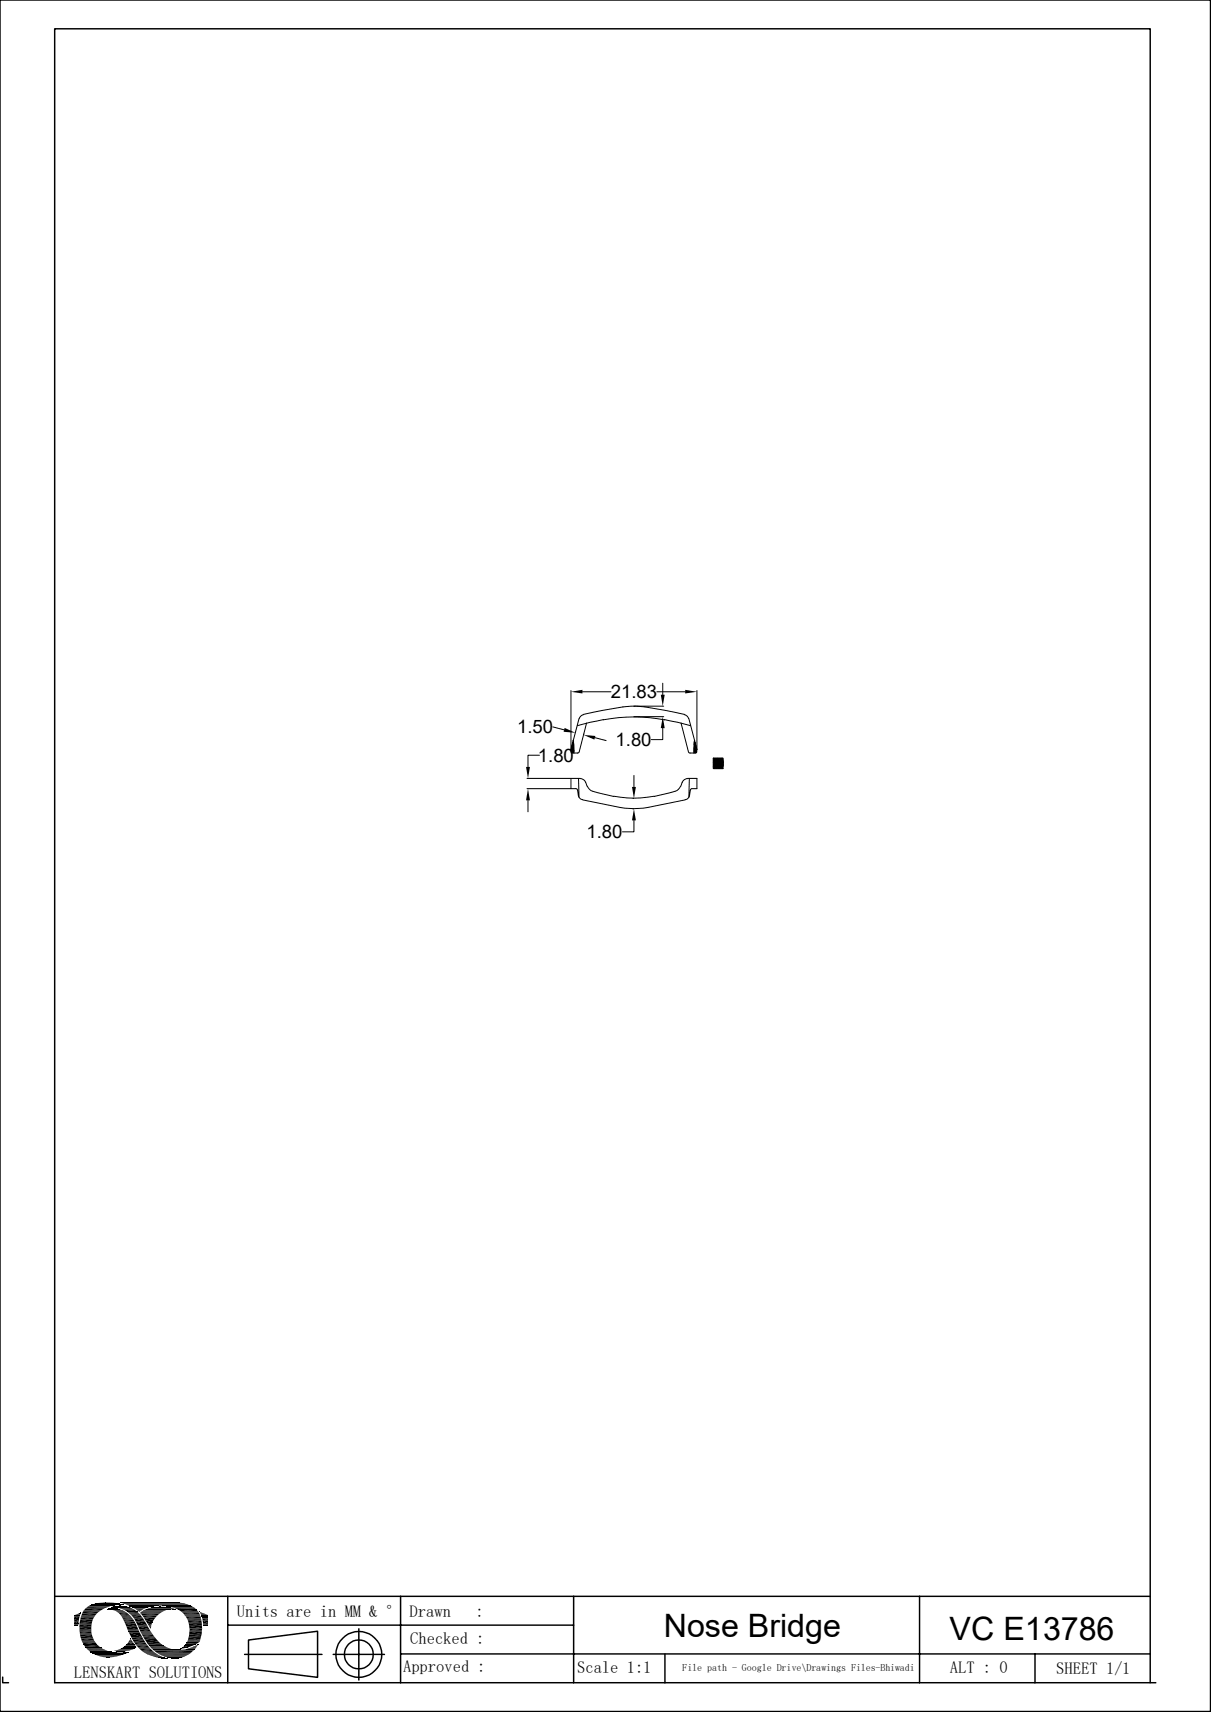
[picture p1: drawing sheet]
<svg xmlns="http://www.w3.org/2000/svg" width="210mm" height="297mm" viewBox="0 0 210 297" stroke-linecap="round" stroke-linejoin="round" font-family="sans-serif">
<g fill="none" stroke="#000" stroke-width=".17">
<path d="M99 119.8v10.2M114.9 118.5v2M120.9 119.8v10.2M91.4 136.8h8.5l.3 .3a1.86 1.86 0 0 0 .3 1.4l.5 .2M91.4 135h9.2M91.6 138.9v1.9M93.6 131h-2v2.1M95.9 126.1l1.9 .5M99 135v1.8M99.4 128.4l.1 2.2M99.4 128.5h.1M99.5 128.7l-.2 .1"/>
<path d="M99.5 128.9l-.3 .2M99.5 129.1l-.3 .3M99.5 129.3l-.4 .5M99.5 129.5l-.5 .5M99.5 129.8l-.5 .5M99.5 130l-.4 .5M99.6 130.2l-.5 .4M99.6 130.4l-.3 .2M99.8 127h.1M100.3 135l.1 3.3M100.4 124.7l-1.4 5.3 .1 .5 .1 .1M100.5 130.4l-.3 .2h-1"/>
<path d="M100.6 135.1l.6 .2 .4 .4M101 120h5M101.1 124l3.5-.8a21 21 0 0 1 6.3-.6l4.4 .6 3.4 .8M101.2 124a.98 .98 0 0 0-.7 .7M101.3 127.3l-.1 .1M101.6 135.7l.2 .7M101.7 125.4l-1.2 5M101.9 136.4a1.98 1.98 0 0 0 1.8 1.1l2.7 .7M103.2 128l1.9 .5M104.6 124.9a28.3 28.3 0 0 1 10.7 0M104.6 124.8l-4.5 1.1M106.4 138.1a18.4 18.4 0 0 0 7.1 0"/>
<path d="M109.8 138.5h.1M109.9 134.5v2M110 122.5h5.1M110 124.3h5.1M113.9 120h4.9M114.9 126.3v2h-2M115.2 124.8l4.6 1.1M118 136.4a1.98 1.98 0 0 1-1.8 1.1l-2.7 .7M118.1 125.4l1.3 5M118.3 135.7l-.2 .7M118.7 124a.98 .98 0 0 1 .7 .7M118.8 138.8l-6.4 1.3-2.5 .2-2.4-.2-6.5-1.3"/>
<path d="M119.3 135h1.6v1.8h-1l-.2 .3a1.86 1.86 0 0 1-.4 1.4l-.5 .2M119.3 135.1l-.6 .2-.4 .4M119.4 130.4l.2 .2h1M119.5 124.7l1.4 5.3-.1 .5-.2 .1M119.5 135v3.3M120.3 130.4l.3 .2M120.3 130.2l.4 .4M120.3 130l.5 .5M120.3 129.8l.5 .5M120.4 129.5l.5 .5M120.4 129.3l.4 .5M120.4 129.1l.3 .3"/>
<path d="M120.4 128.9l.2 .2M120.4 129.1v1.5M120.4 128.7l.1 .1M120.4 128.5h.1M120.4 128.4v.7M123.8 131.5l-.1 .1M124 131.5l-.3 .4M124.2 131.5l-.5 .6M124.5 131.5l-.8 .8M124.7 131.5l-1 1M124.9 131.5l-1.2 1.3M125.1 131.5l-1.4 1.5"/>
<path d="M125.3 131.5l-1.6 1.7M125.3 131.6l.1 1.7M125.4 131.5h-1.7v1.8h1.7M125.4 131.7l-1.6 1.7M125.4 131.9l-1.4 1.5M125.4 133l-.3 .4M125.5 132.1l-1.3 1.3M125.5 132.3l-1 1.1M125.5 132.5l-.8 .9M125.5 132.8l-.6 .6M109.8 140.3h.1M109.9 142.3v2h-2"/>
<path d="M14.3 279.9h2.5M14.5 279.4h3M14.9 279h3.4M15.2 278.7h3.9M15.4 278.6h4.1M15.5 278.5h4.2M15.9 278.4h5.5M15.9 278.4h5.4M16 278.3h5.2M16.2 278.3h4.8M16.4 278.2h4.3M16.6 278.2h3.9"/>
<path d="M17 278.1h3.1M17.1 278.1h2.9M18.5 279.2h2.2M18.7 279.2h2.1M19.3 278.8h3.1M19.3 278.8h3M19.3 278.8h3.2M19.4 278.7h2.7M19.7 278.7h2.2M20.1 278.5h-4.5M20.1 278.9h2.7M20.8 279h2"/>
<path d="M20.8 279.1h2.4M20.9 278h9.8M20.9 278h10.3M20.9 278.1h10.6M21.1 278.1h10.9M21.1 278.4h-5.4M21.4 278.2h10.8M21.5 278.3h10.9M21.8 278.3h10.7M21.8 278.4h10.9M22 278.4h10.9M22.1 278.5h11"/>
<path d="M22.4 278.6h10.7M22.4 278.6h5M22.5 278.6h4.4M22.5 278.7h4.2M22.8 278.8h3.2M23 278.9h2.6M23.2 279h2.2M24.3 279.8h3.7M24.3 279.8h3.6M24.3 279.9h3.5M24.4 279.7h3.8M24.6 279.6h3.6"/>
<path d="M24.6 279.5h4M24.8 279.4h3.9M24.9 279.3h4.2M25.2 279.2h4.2M25.5 279.1h4.8M25.7 278.8l-2.8 .1M25.7 279h4.4M25.8 279h4.2M26.1 278.9h3.6M26.3 278.9h3.2M26.6 278.8h2.6M26.8 278.8h2.2"/>
<path d="M28.2 278.6h5M28.9 278.6h4.3M28.9 278.7h4.5M29.6 278.8h4M29.9 278.9h3.8M30.2 279h3.7M30.4 279.2h-5.1M30.6 279.1h3.4M30.7 279.2h3.4M31.4 279.7h3.1M31.6 279.8h2.9M13.8 282.3h2"/>
<path d="M13.8 282.8h2M13.8 283h2M13.8 283.1h2M13.8 283.5h2.1M13.9 281h2.2M14 280.5h2.4M14 284.2h2.2M14.2 284.7h2.2M14.5 285.3h2.3M14.9 285.8h2.6M14.9 285.9h2.7M14.9 285.9h2.8"/>
<path d="M15 286h2.8M15.1 286.1h3M15.2 286.3h3.3M15.4 286.4h3.1M15.5 286.4h3.5M15.6 286.6h3.8M15.7 286.6h3.7M15.7 286.6h4.2M15.8 286.7h4.4M15.8 286.7h5.3M15.9 286.8h6.2M16.1 286.9h5.8"/>
<path d="M16.1 286.9h5.7M16.2 287h5.5M16.4 287h5.1M16.5 287.1h4.8M16.6 287.1h4.5M16.9 287.3h4M17.2 287.3h3.2M17.4 287.4h2.9M19.8 286.4h2.7M19.8 286.4h2.4M20 286.3h2.6M20.2 286.2h2.7"/>
<path d="M20.6 286.2h2.5M20.7 286.1h2.6M21 286h2.4M21 285.9h2.6M21.4 285.7h2.2M21.5 285.7h2.1M21.5 285.6h2.1M23.6 285.8h-2.3M24.6 280.2h2.7M24.9 280.6h2.1M25 286.8h2.1M25.6 287.1h2"/>
<path d="M25.6 285.2h2.4M25.9 285.5h2.5M25.9 285.6h2.7M26 285.7h2.8M26.1 285.8h3M26.2 285.9h3.1M26.3 286h3.3M26.4 286.1h3.4M26.4 286.1h3.7M26.5 286.2h4.1M26.5 286.2h4.7M26.6 286.3h7.1"/>
<path d="M26.6 286.3h7M27.1 286.7h6.1M27.3 286.9h5.7M27.5 286.9h5.4M27.5 287h5.4M27.7 287.1h5M28 287.2h4.4M28.3 287.3h3.9M28.5 287.5h3.5M29 287.5h2.6M29.1 287.6h2.5M31.2 286.2h2.5"/>
<path d="M31.9 280.1h2.7M32 280.2h2.7M32 280.3h2.7M32.1 280.4h2.7M32.2 280.4h2.6M32.2 280.5h2.6M32.4 280.9h2.5M32.4 284.8h2.2M32.4 284.9h2.2M32.4 284.9h2.1M32.4 285h2.1M32.5 284.7h2.2"/>
<path d="M32.6 284.6h2.1M32.6 284.7h2.1M32.6 284.5h2.1M32.7 281.5h2.3M32.7 283.9h2.2M32.9 282.5h2.2"/>
</g>
<g fill="#000">
<path d="M99 120l2-.3v.6zM118.8 119.7l2.1 .3-2.1 .3zM91.6 136.8l.3 2.1h-.7zM91.2 133.1h.7l-.3 1.9zM97.9 126.3l1.9 .8-2.1-.1zM101.2 127.5l2.1 .2-.2 .6zM109.6 136.5h.7l-.4 2zM114.6 120.5h.7l-.4 2zM114.9 124.3l.4 2h-.7zM109.9 140.3l.4 2h-.7zM13.4 280l.4-.1 .1 .1zM13.8 279.9h.2l-.1 .1z"/>
<path d="M13.8 279.9h.2zM17.8 278h1.6zM18.2 278h1.2zM18.6 279.1h2zM18.7 279.1h1.9zM18.8 279.1h1.7zM18.8 279.1h1.6zM18.9 279.1h1.5zM19 279.1h1zM18.9 279.1h1.2zM19 279.1h1.1zM19.1 279.1h.9z"/>
<path d="M19.1 279.2l1.9 .1zM19.1 279.1h.8zM19.3 279.1h.6zM19.5 279.3l1.8 .1zM19.3 279.1h.5zM19.6 279l.2 .1zM19.6 279h.1zM19.7 279.4h1.6zM19.9 279.4l1.7 .2h-1.4zM19.9 279.4h1.4l.3 .2zM20 278.7h1.8zM20 278.7h1.7z"/>
<path d="M20.1 278.6l1.6 .1zM20.2 279.6l1.7 .1h-1.5zM20.2 279.6h1.4l.3 .1zM20.1 278.6h1.4zM20.4 278.6h1.1zM20.4 279.7l1.6 .1zM20.5 279.8l1.8 .2h-1.5zM20.5 279.8h1.5l.3 .2zM20.7 278.6h.3zM20.4 278.6h.8zM20.7 278.6h.5zM21.1 278.4h.3z"/>
<path d="M21.3 279.2h1.9zM22 279.5l1.8 .1zM22.1 279.6h1.7zM22.1 279.6l1.8 .1zM22.2 279.7l1.9 .2h-1.7zM22.2 279.7h1.7l.2 .2zM22.4 279.9l1.9 .2h-1.7zM22.4 279.9h1.7l.2 .2zM23.2 279h1.9zM23.3 279l1.8 .1zM23.4 279.1h1.6zM23.4 279.1h1.7z"/>
<path d="M23.5 279.1h1.4zM23.5 279.1h1.5zM23.5 279.1l1.3 .1zM23.6 279.2l.9 .2h-.7zM23.6 279.2h1.2l-.3 .2zM23.8 279.4h.6zM23.8 279.4h.7zM23.9 279.4l.4 .2zM23.9 279.4h.5l-.1 .2zM24.1 279.6l.1 .1zM24.1 279.6h.2zM27.1 278.8h1.9z"/>
<path d="M27.1 278.8h1.8zM27.7 278.8h1.2zM27.7 278.8h.7zM29.9 279.2h.5zM30 279.2h.4zM30.3 279.2h.1zM30.4 278h.2zM34.7 279.7h.1zM34.7 279.7l.4 .1h-.4zM34.7 279.7l.4 .1zM34.7 279.8l.8 .2h-.7zM34.7 279.8l.8 .2z"/>
<path d="M34.8 280l1.1 .1h-1.1zM34.8 280h.7l.4 .1zM12.9 280.2h.9zM12.9 280.2l.9 .1zM12.9 280.3l.9 .1h-.9zM12.9 280.3h.9v.1zM12.9 280.4l.8 .4h-.8zM12.9 280.4h.9l-.1 .4zM12.9 280.8h.8zM12.9 280.8l.7 .5h-.7zM12.9 280.8h.8l-.1 .5zM12.9 281.3l.7 .4h-.7z"/>
<path d="M12.9 281.3h.7v.4zM12.9 281.7h.7zM12.9 281.7l.7 .2h-.7zM12.9 281.7h.7v.2zM12.9 281.9h.7zM12.9 281.9h.6zM12.9 281.9l.6 .1zM13 280.2h.9zM13.2 280.1l.7 .1zM13.2 280.1h.7zM13.4 280h.5zM13.8 282.3l2 .4h-2z"/>
<path d="M13.8 282.3h2v.4zM17.8 287.4l1.8 .1zM17.8 287.4h1.9zM17.9 287.5h1.1zM17.9 287.5h1.7zM18.4 287.5h.6zM18.6 287.5h.4zM19.9 286.4l1.9 .1zM19.9 286.4h2zM20.1 286.5h1.4zM20.1 286.5h1.7zM20.2 286.5h1.1z"/>
<path d="M20.2 286.5h1.3zM20.5 286.5h.7zM20.5 286.5h.8zM20.8 280l1.7 .2h-1.5zM20.8 280h1.5l.2 .2zM20.8 286.5h.3zM20.8 286.5h.4zM20.9 286.5h.2zM21 280.2l1.7 .3h-1.6zM21 280.2h1.5l.2 .3zM21.1 280.5h1.7zM21.2 280.5l1.7 .2h-1.7z"/>
<path d="M21.2 280.5h1.6l.1 .2zM21.2 280.7l1.8 .1h-1.7zM21.2 280.7h1.7l.1 .1zM21.3 280.8l1.8 .2h-1.7zM21.3 280.8h1.7l.1 .2zM21.4 281l1.8 .1zM21.4 281.1l1.9 .2h-1.8zM21.4 281.1h1.8l.1 .2zM21.1 286.7h1zM21.4 286.7h.8zM21.5 286.7h.7zM21.5 281.3l1.9 .1z"/>
<path d="M21.6 281.4l1.9 .3h-1.8zM21.6 281.4h1.8l.1 .3zM21.6 285.6l2 .1zM21.6 285.6h1.9zM21.7 281.7l2 .5h-1.8zM21.7 281.7h1.8l.2 .5zM21.7 285.5l1.8 .1zM21.7 286.7h.5zM21.7 285.5h1.8zM21.8 285.5h1.7zM21.8 286.7h.4zM21.9 286.7h.3z"/>
<path d="M21.9 282.2l2.1 .5h-1.9zM21.9 282.2h1.8l.3 .5zM21.9 285.3h1.4zM21.9 285.3l1.6 .2h-1.7zM21.9 285.3h1.4l.2 .2zM22.1 286.6h.2zM22.1 282.7l1.9 .1zM22.1 286.6h.3zM22.2 282.8l1.9 .1zM22.2 282.9l1.9 .1zM22.2 284.9l.9 .1zM22.2 285l1.1 .3h-1.4z"/>
<path d="M22.2 285h.9l.2 .3zM22.3 283h1.8zM22.3 283l1.9 .2h-1.8zM22.3 283h1.8l.1 .2zM22.4 283.2l2.3 .9h-1.9zM22.4 283.2h1.8l.5 .9zM22.4 284.7l.7 .2h-.9zM22.4 284.7h.5l.2 .2zM22.5 284.6l.4 .1h-.5zM22.5 284.6h.3l.1 .1zM22.6 284.4h.1zM22.6 284.4l.2 .2h-.3z"/>
<path d="M22.6 284.4l.2 .2zM22.6 280.1l1.9 .2h-1.6zM22.6 280.1h1.7l.2 .2zM22.9 280.3l1.8 .4h-1.5zM22.9 280.3h1.6l.2 .4zM23.2 280.7l1.6 .1zM23.2 280.8l1.9 .4h-1.6zM23.2 280.8h1.6l.3 .4zM23.5 281.2l1.6 .1zM23.5 281.3l2 .7h-1.6zM23.5 281.3h1.6l.4 .7zM23.9 282l1.7 .2h-1.6z"/>
<path d="M23.9 282h1.6l.1 .2zM24 282.2l1.9 .5h-1.7zM24 282.2h1.6l.3 .5zM24.2 282.7l1.9 .3h-1.8zM24.2 282.7h1.7l.2 .3zM24.3 283l1.9 .1zM24.4 283.1l1.8 .1zM24.4 283.2l1.9 .1zM24.5 283.3h1.8zM24.5 283.3l1.9 .1zM24.6 283.4l1.9 .1h-1.9zM24.6 283.4h1.8l.1 .1z"/>
<path d="M24.6 283.5l1.9 .1zM24.9 280.6l2 .1zM25 280.7l1.6 .4h-1.4zM25 280.7h1.9l-.3 .4zM25.1 284.4l2.5 .5h-2.2zM25.1 284.4h2l.5 .5zM25.2 281.1l1.2 .4h-.9zM25.2 281.1h1.4l-.2 .4zM25.3 286.9l2 .1h-1.7zM25.3 286.9h1.8l.2 .1zM25.5 281.5h.9zM25.5 281.5l.7 .4h-.5z"/>
<path d="M25.5 281.5h.9l-.2 .4zM25.7 281.9l.5 .2h-.4zM25.7 281.9h.5v.2zM25.8 282.1l.4 .1h-.3zM25.8 282.1h.4v.1zM25.9 282.2l.3 .3zM25.9 282.2h.3v.3zM26.1 282.5l.1 .1zM26.1 287.2l1.7 .1zM26.3 287.3l1.9 .2h-1.2zM26.3 287.3h1.5l.4 .2zM27 287.5h1.3z"/>
<path d="M27.1 287.5l1.4 .1zM27.6 287.6h1zM27.6 287.6l1.1 .1zM27.8 287.7h1.1zM28 287.7h.9zM28.1 287.7h.9zM28.5 287.7h.5zM28.7 287.7h.3zM28.8 287.7h.2zM29.1 287.5l2 .2h-1.4zM29.7 287.7h1.3zM29.7 287.7h1.4z"/>
<path d="M30 287.7h.8zM30 287.7h1zM30.1 287.7h.4zM30.1 287.7h.7zM30.2 287.7h.3zM31.3 286h.2zM31.3 286h.3zM31.3 286h.4zM31.4 286h.5zM31.4 286l.2-.2 .3 .2zM31.6 285.8h.8l-.5 .2zM31.6 285.8h.9z"/>
<path d="M31.6 285.8h1zM31.6 285.8h.8zM31.7 285.8h.9zM31.7 285.8h1zM31.9 286.2h1.8zM32 285.5l.7 .3h-1zM32 285.5h1.3l-.6 .3zM32 285.5h1.3zM32 285.5h1.4zM32.1 286.1h1.7zM32.2 286.1h1.6zM32.2 285.2h1.8z"/>
<path d="M32.2 285.2l1.2 .3h-1.4zM32.2 285.2h1.8l-.6 .3zM32.3 285l1.9 .1zM32.3 285h2zM32.3 285.1l1.7 .1h-1.8zM32.3 285.1h1.9l-.2 .1zM32.3 286.1h1.5zM32.4 285h2zM32.4 284.9l2 .1h-2zM32.6 286h1.3zM32.7 281.6l2.3 .5h-2.2zM32.7 281.6h2.3v.5z"/>
<path d="M32.7 284l2 .5h-2.1zM32.7 284h2.1l-.1 .5zM32.8 286h1.1zM32.9 283l2.1 .5h-2.2zM32.9 283h2.1v.5zM32.9 285.9h1.1zM33.1 285.8h.9zM33.3 285.8h.7zM33.4 285.7h.7zM33.4 285.7l.2-.1 .5 .1zM33.6 285.6h.5v.1zM33.6 285.6l.4-.1 .1 .1z"/>
<path d="M34 285.5h.2l-.1 .1zM34 285.5l.2-.1v.1zM34.2 285.4h.1l-.1 .1zM34.2 285.4l.1-.1zM34.8 280.1l1.2 .1zM34.9 280.2h1.1zM34.9 280.2h1.2zM34.9 280.2l1.2 .1zM34.9 280.3l1.2 .1h-1.1zM34.9 280.3h1.2v.1zM35 280.4h1.1zM35 280.4l1.1 .2h-1z"/>
<path d="M35 280.4h1.1v.2zM35.1 280.6h1zM35.1 280.6l1 .1zM35.1 280.7l1 .1zM35.1 280.8l1 .3h-1zM35.1 280.8h1v.3zM35.1 281.1h1zM35.1 281.1l1 .5h-.9zM35.1 281.1h1v.5zM35.2 281.6l.9 .2h-.9zM35.2 281.6h.9v.2zM35.2 281.8l.9 .2h-.8z"/>
<path d="M35.2 281.8h.9v.2zM35.3 282h.8zM35.4 282h.7zM35.5 282l.6 .1zM35.9 282.1h.2z"/>
</g>
<g fill="none" stroke="#000" stroke-width=".25">
<path d="M0 0h209.9v296.9h-209.9zM9.5 276.9h190M14.3 279.7h2.8M39.5 276.9v15M69.5 276.9v15M99.5 276.9v15M159.5 276.9v15M.5 291v.9h1M13.8 283.3h2.1M14.5 285.5h2.6M24.2 286.1h2.1M24.4 280.1h3.2"/>
<path d="M24.6 283.8h2.1M24.8 284h2.1M25.7 285.4h2.7M32.5 281.1h2.4M32.6 281.3h2.4M32.9 282.7h2.2M39.5 281.9h60M42.4 287h13.4M43.1 284.5l12-1.5v8l-12-1.5zM57.8 287h8.9M62.2 282.6v8.9M69.5 286.9h130"/>
<path d="M115.3 287v5M179.5 286.9v5M199.5 291.9v-286.9h-190v286.9h190.9"/>
<circle cx="62.2" cy="287" r="2.51"/>
<circle cx="62.2" cy="287" r="4"/>
</g>
<g fill="none" stroke="#000" stroke-width=".21">
<path d="M14.4 279.5h3M15 278.8h3.9M31.7 279.9h2.9M13.8 281.5h2.2M13.8 281.7h2.1M14.1 280.4h2.4M14.2 284.9h2.4M14.7 285.7h2.7M23.5 285.4h2.1M24 285.9h2M24.4 286.4h2.1M24.7 286.6h2.1"/>
<path d="M24.9 284.2h2.2M32.9 282.9h2.1"/>
</g>
<path d="M14.6 279.2h3.5M30.9 279.4h3.4M13.9 284h2.2M14.1 280.1h2.7M14.4 285.2h2.4M22.8 284.2h2M25.4 285h2.5M32.8 283.7h2.2" fill="none" stroke="#000" stroke-width=".34"/>
<path d="M21.4 279.4h2.3M13.9 283.7h2.1M22.9 284.5h2.2M23.1 284.8h2.1M23.3 285.1h2.1M23.7 285.6h2.2M24.7 280.4h2.6M26.7 286.5h6.8M32.3 280.6h2.5" fill="none" stroke="#000" stroke-width=".3"/>
<path d="M13.8 281.2h2.3M13.9 280.8h2.4M14.1 284.5h2.2" fill="none" stroke="#000" stroke-width=".38"/>
<path d="M13.8 282h2.1M32.8 282.3h2.3" fill="none" stroke="#000" stroke-width=".42"/>
<g font-size="5.6">
<text x="115.1" y="283.9">Nose Bridge</text>
<text x="164.7" y="284.5">VC E13786</text>
</g>
<g font-size="3.2">
<text x="106" y="121.1">21.83</text>
<text x="89.7" y="127.3">1.50</text>
<text x="106.8" y="129.5">1.80</text>
<text x="93.3" y="132.2">1.80</text>
<text x="101.7" y="145.5">1.80</text>
</g>
<g font-size="2.9">
<text x="41.1" y="280.6">Units are in MM &amp; °</text>
<text x="71" y="280.6">Drawn</text>
<text x="82.5" y="280.6">:</text>
<text x="71.1" y="285.2">Checked :</text>
<text x="12.8" y="291.1">LENSKART SOLUTIONS</text>
<text x="69.9" y="290.1">Approved :</text>
<text x="100.1" y="290.3">Scale 1:1</text>
<text x="164.7" y="290.3">ALT : 0</text>
<text x="183.2" y="290.4">SHEET 1/1</text>
</g>
<text font-size="1.7" x="118.3" y="289.9">File path - Google Drive\Drawings Files-Bhiwadi</text>
</svg>
